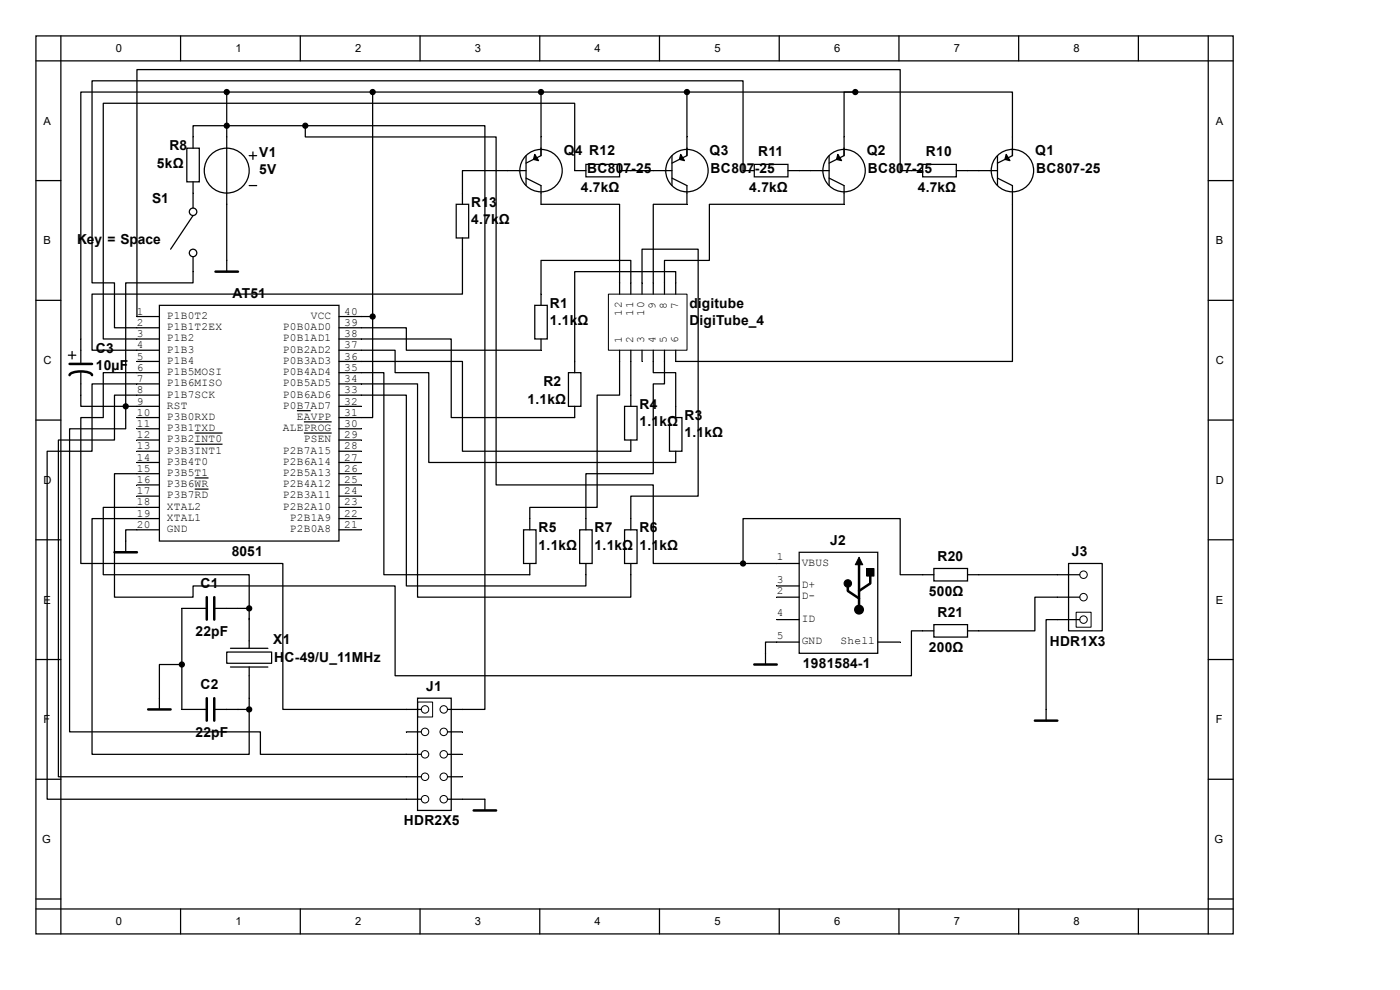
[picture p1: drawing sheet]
<svg xmlns="http://www.w3.org/2000/svg" width="297mm" height="210mm" viewBox="0 0 297 210" stroke-linecap="round" stroke-linejoin="round" font-family="sans-serif">
<g fill="none" stroke="#000" stroke-width=".26">
<path d="M7.6 7.6h254v190.5h-254zM7.6 12.9h254M12.9 7.6v190.5M38.3 7.6v5.3M48.1 19.5h-31v57.7M48.1 19.5v38.1M48.1 19.5h133.4M63.7 7.6v5.3M79.1 19.5v47.7M89.1 7.6v5.3M114.5 7.6v5.3M114.8 19.5v13.5"/>
<path d="M139.9 7.6v5.3M145.7 19.5v13.5M165.3 7.6v5.3M181.5 19.5h-2.4v13.5M181.5 19.5h33.3v13.5M190.7 7.6v5.3M216.1 7.6v5.3M241.5 7.6v5.3M256.3 7.6v190.5M7.6 38.3h5.3M39.6 31.4h2.7v7.2h-2.7zM41 38.6v5.5"/>
<path d="M52.9 33h1.6M52.9 39.4h1.6M53.7 32.2v1.6M64.8 26.7h-23.8v4.7M64.8 26.7h38.1v123.8h-8M64.8 26.7v2.4h40.5v73.8h33.3v16.6h19M111.6 36.2h-13.5v7.1M111.6 37.8l3.2 1.6v3.9h16.6v19.1M111.6 33v6.4M114.8 31.4v1.6l-3.2 1.6M124.3 34.9h7.1v2.6h-7.1zM124.3 36.2h-2.4v-14.3h-100v50h11.9"/>
<path d="M131.4 36.2h11.2M142.6 37.8l3.1 1.6v3.9h-7.1v19.1M142.6 33v6.4M145.7 31.4v1.6l-3.1 1.6M160 34.9h7.2v2.6h-7.2zM160 36.2h-2.4v-19.1h-138.1v42.9h4.8v9.5h9.5M167.2 36.2h8.7M175.9 37.8l3.2 1.6v3.9h-28.6v11.9h-9.5v7.2M175.9 33v6.4M179.1 31.4v1.6l-3.2 1.6M195.7 34.9h7.2v2.6h-7.2zM195.7 36.2h-4.7v-21.4h-161.9v52.4h4.7"/>
<path d="M202.9 36.2h8.7M211.6 37.8l3.2 1.6v37.3h-71.4v-2.4M211.6 33v6.4M214.8 31.4v1.6l-3.2 1.6M256.3 38.3h5.3M41 54.5v5.5h-14.3v26.2M41 45.7l-4.8 7.2M96.8 43.3h2.6v7.2h-2.6zM98.1 50.5v11.9h-78.6v11.9h14.3M7.6 63.7h5.3M14.5 75.4h1.6M15.3 74.6v1.5"/>
<path d="M17.1 78.8v7.4h9.6M29.1 76.7h4.7M33.8 64.8h38.1v50h-38.1zM33.8 79.1h-11.9v9.5h-4.8v30.9h42.9v31h29.4M71.9 69.5h14.3v4.8h28.6v-2.4M71.9 71.9h23.8v16.7h26.2v-2.4M71.9 74.3h11.9v4.8h7.2v19h52.4v-2.4M71.9 76.7h26.2v19h35.7v-2.4M71.9 79.1h9.5v42.8h31v-2.4M71.9 67.2h7.2M79.1 67.2v21.4h-7.2M113.5 64.8h2.6v7.1h-2.6z"/>
<path d="M120.6 79.1h2.6v7.1h-2.6zM131.4 74.3v9.5h-4.7v23.8h-14.3v4.8M133.8 62.4v-7.2h-19v9.6M133.8 74.3v11.9M136.2 62.4v-9.5h11.9v52.4h-14.3v7.1M136.2 74.3v2.4M138.6 74.3v4.8h4.8v9.5M141 74.3v7.1h-2.4v19.1h-14.3v11.9M143.4 62.4v-4.8h-21.5v21.5M256.3 63.7h5.3M7.6 89.1h5.3M26.7 86.2v4.8h-11.9v64.3h40.4v4.7h34.2"/>
<path d="M26.7 86.2h7.1M29.1 88.6h4.7M29.1 91h4.7M29.1 98.1h4.7M29.1 95.7h4.7M29.1 93.3h4.7M33.8 83.8h-9.5v9.5h-11.9v71.5h77M33.8 81.4h-14.3v14.3h-9.5v73.8h79.4M71.9 81.4h16.7v45.3h45.2v-7.2M71.9 83.8h14.3v40.5h38.1v-4.8M71.9 86.2h4.8M71.9 91h4.8"/>
<path d="M71.9 98.1h4.8M71.9 95.7h4.8M71.9 93.3h4.8M132.5 86.2h2.6v7.1h-2.6zM142 88.6h2.7v7.1h-2.7zM256.3 89.1h5.3M7.6 114.5h5.3M29.1 105.3h4.7M29.1 102.9h4.7M33.8 112.4h-7.1v4.8M33.8 107.6h-11.9v14.3h31v7.2M33.8 110h-14.3v50h33.4v-9.5"/>
<path d="M33.8 100.5h-9.5v26.2h16.7v-2.4h42.8v19.1h109.6v-9.6h4.7M71.9 100.5h4.8M71.9 107.6h4.8M71.9 110h4.8M71.9 112.4h4.8M71.9 105.3h4.8M71.9 102.9h4.8M111.1 112.4h2.6v7.1h-2.6zM123 112.4h2.6v7.1h-2.6zM132.5 112.4h2.6v7.1h-2.6zM157.6 119.5v-9.5h33.4v11.9h7.1M157.6 119.5h11.9"/>
<path d="M169.5 117.2h16.7v21.4h-16.7zM226.7 119.5h7.1v14.3h-7.1zM256.3 114.5h5.3M7.6 139.9h5.3M43.9 129.1h-5.3v21.4h5.3M45.5 129.1h7.4M48.1 138.3h9.5v2.4h-9.5zM48.9 137.5h7.9M52.9 129.1v8.4M164.8 124.3h4.7M164.8 126.7h4.7M164.8 131.4h4.7"/>
<path d="M169.5 136.2h-7.1v4.8M186.2 136.2h4.8M198.1 120.6h7.2v2.6h-7.2zM198.1 132.5h7.2v2.6h-7.2zM205.3 121.9h23.8M229.1 131.4h-7.2v21.5M229.1 126.7h-9.5v7.1h-14.3M256.3 139.9h5.3M38.6 141h-4.8v9.5M45.5 150.5h7.4M48.9 141.5h7.9M52.9 141.5v9"/>
<path d="M86.2 155.3h3.2M88.6 148.1h7.1v23.8h-7.1zM94.9 155.3h3.2M7.6 165.3h5.3M94.9 169.5h8v2.4M94.9 164.8h3.2M94.9 160h3.2M256.3 165.3h5.3M7.6 190.7h5.3M7.6 192.8h254M38.3 192.8v5.3M63.7 192.8v5.3"/>
<path d="M89.1 192.8v5.3M114.5 192.8v5.3M139.9 192.8v5.3M165.3 192.8v5.3M190.7 192.8v5.3M216.1 192.8v5.3M241.5 192.8v5.3M256.3 190.7h5.3"/>
<circle cx="48.1" cy="36.2" r="4.8"/>
<circle cx="114.8" cy="36.2" r="4.5"/>
<circle cx="145.7" cy="36.2" r="4.5"/>
<circle cx="179.1" cy="36.2" r="4.5"/>
<circle cx="214.8" cy="36.2" r="4.5"/>
<circle cx="41" cy="53.7" r=".79"/>
<circle cx="41" cy="44.9" r=".79"/>
</g>
<g fill="#000" stroke="#000" stroke-width=".26">
<path d="M113.5 32.8l.7 1.3-1-.3z" fill-rule="evenodd"/>
<path d="M144.4 32.8l.8 1.3-1.1-.3z" fill-rule="evenodd"/>
<path d="M177.7 32.8l.8 1.3-1-.3z" fill-rule="evenodd"/>
<path d="M213.5 32.8l.8 1.3-1.1-.3z" fill-rule="evenodd"/>
<circle cx="48.1" cy="19.5" r=".53"/>
<circle cx="79.1" cy="19.5" r=".53"/>
<circle cx="114.8" cy="19.5" r=".53"/>
<circle cx="145.7" cy="19.5" r=".53"/>
<circle cx="181.5" cy="19.5" r=".53"/>
<circle cx="48.1" cy="26.7" r=".53"/>
<circle cx="64.8" cy="26.7" r=".53"/>
<circle cx="79.1" cy="67.2" r=".53"/>
<circle cx="26.7" cy="86.2" r=".53"/>
<circle cx="157.6" cy="119.5" r=".53"/>
<circle cx="52.9" cy="129.1" r=".53"/>
<circle cx="38.6" cy="141" r=".53"/>
<circle cx="52.9" cy="150.5" r=".53"/>
</g>
<path d="M183.9 120.6h1.5v1.6h-1.5z" fill="#000"/>
<g fill="none" stroke="#000" stroke-width=".53">
<path d="M45.7 57.6h4.8M14.8 79.6a2.44 2.44 0 0 1 2.3-.8l1.2 .1a1.27 1.27 0 0 1 1.2 .7M14.8 77.2h4.7M24.3 117.2h4.8M182.2 119v10.3M43.9 126.7v4.7M45.5 126.7v4.7M179.9 124.6v.8l2.3 1.5M184.6 122.2v1.6l-2.4 1.6M31.4 150.5h4.8M43.9 148.1v4.8M45.5 148.1v4.8"/>
<path d="M160 141h4.8M219.6 152.9h4.7M100.5 171.9h4.8"/>
</g>
<path d="M41.3 91.9h5.9M41.3 94.2h5.9M63 87.1h2.9M64.5 91.9h5.9M64.5 89.5h5.9M41.3 101.4h2.9M41.3 103.8h2.9" fill="none" stroke="#000" stroke-width=".25"/>
<g fill="none" stroke="#000" stroke-width=".21">
<path d="M129.1 62.4h16.7v11.9h-16.7zM183.9 120.6h1.5v1.6h-1.5zM228.3 129.9h3.2v3.2h-3.2zM88.6 148.9h3.2v3.2h-3.2z"/>
<circle cx="229.9" cy="121.9" r=".79"/>
<circle cx="229.9" cy="131.4" r=".79"/>
<circle cx="229.9" cy="126.7" r=".79"/>
<circle cx="90.2" cy="155.3" r=".79"/>
<circle cx="90.2" cy="150.5" r=".79"/>
<circle cx="94.1" cy="155.3" r=".79"/>
<circle cx="94.1" cy="150.5" r=".79"/>
<circle cx="90.2" cy="160" r=".79"/>
<circle cx="90.2" cy="164.8" r=".79"/>
<circle cx="90.2" cy="169.5" r=".79"/>
<circle cx="94.1" cy="164.8" r=".79"/>
<circle cx="94.1" cy="169.5" r=".79"/>
<circle cx="94.1" cy="160" r=".79"/>
</g>
<g fill="#000" stroke="#000" stroke-width=".21">
<path d="M182.2 118.2l.8 1.6h-1.5z"/>
<circle cx="179.9" cy="123.8" r=".79"/>
</g>
<circle cx="182.2" cy="129.3" r=".79" fill="#000" stroke="#000" stroke-width=".53"/>
<g font-size="2.9">
<text x="33.3" y="35.6">5kΩ</text>
<text x="36" y="31.9">R8</text>
<text x="55" y="33.3">V1</text>
<text x="119.6" y="33">Q4 R12</text>
<text x="150.5" y="33">Q3</text>
<text x="160.8" y="33">R11</text>
<text x="183.9" y="33">Q2</text>
<text x="196.4" y="33">R10</text>
<text x="219.6" y="33">Q1</text>
<text x="55" y="37">5V</text>
<text x="123.2" y="40.7">4.7kΩ</text>
<text x="124.6" y="36.7">BC807-25</text>
<text x="150.7" y="36.7">BC807-25</text>
<text x="159" y="40.7">4.7kΩ</text>
<text x="184.1" y="36.7">BC807-25</text>
<text x="194.7" y="40.7">4.7kΩ</text>
<text x="219.8" y="36.7">BC807-25</text>
<text x="32.3" y="43.1">S1</text>
<text x="99.9" y="43.9">R13</text>
<text x="99.9" y="47.5">4.7kΩ</text>
<text x="16.3" y="51.7">Key = Space</text>
<text x="49.3" y="63.2">AT51</text>
<text x="116.6" y="65.3">R1</text>
<text x="146.3" y="65.3">digitube</text>
<text x="116.6" y="69">1.1kΩ</text>
<text x="146.3" y="69">DigiTube_4</text>
<text x="20.3" y="74.8">C3</text>
<text x="20.3" y="78.5">10µF</text>
<text x="115.3" y="82">R2</text>
<text x="111.9" y="85.6">1.1kΩ</text>
<text x="135.7" y="86.7">R4</text>
<text x="145.2" y="89.1">R3</text>
<text x="135.7" y="90.4">1.1kΩ</text>
<text x="145.2" y="92.8">1.1kΩ</text>
<text x="114.2" y="112.9">R5</text>
<text x="126.2" y="112.9">R7</text>
<text x="135.7" y="112.9">R6</text>
<text x="49.1" y="117.9">8051</text>
<text x="114.3" y="116.6">1.1kΩ</text>
<text x="126.2" y="116.6">1.1kΩ</text>
<text x="135.7" y="116.6">1.1kΩ</text>
<text x="176.1" y="115.5">J2</text>
<text x="198.9" y="119">R20</text>
<text x="227.4" y="117.9">J3</text>
<text x="42.5" y="124.8">C1</text>
<text x="197.1" y="126.4">500Ω</text>
<text x="198.9" y="130.9">R21</text>
<text x="41.5" y="134.9">22pF</text>
<text x="58" y="136.7">X1</text>
<text x="222.7" y="137">HDR1X3</text>
<text x="58.2" y="140.4">HC-49/U_11MHz</text>
<text x="170.3" y="141.7">1981584-1</text>
<text x="197.1" y="138.3">200Ω</text>
<text x="42.5" y="146.2">C2</text>
<text x="90.4" y="146.5">J1</text>
<text x="41.5" y="156.3">22pF</text>
<text x="85.7" y="175.1">HDR2X5</text>
</g>
<g font-size="2.4">
<text x="24.6" y="11.1">0</text>
<text x="50" y="11.1">1</text>
<text x="75.4" y="11.1">2</text>
<text x="100.8" y="11.1">3</text>
<text x="126.2" y="11.1">4</text>
<text x="151.6" y="11.1">5</text>
<text x="177" y="11.1">6</text>
<text x="202.4" y="11.1">7</text>
<text x="227.8" y="11.1">8</text>
<text x="9.2" y="26.5">A</text>
<text x="257.9" y="26.5">A</text>
<text x="9.2" y="51.9">B</text>
<text x="257.9" y="51.9">B</text>
<text x="139.1" y="65.4" transform="rotate(-90 139.1 65.4)">9</text>
<text x="141.4" y="65.4" transform="rotate(-90 141.4 65.4)">8</text>
<text x="143.9" y="65.4" transform="rotate(-90 143.9 65.4)">7</text>
<text x="29" y="66.8">1</text>
<text x="29" y="69.1">2</text>
<text x="29" y="71.5">3</text>
<text x="35.4" y="67.6">P1B0T2</text>
<text x="35.4" y="70">P1B1T2EX</text>
<text x="60" y="70">P0B0AD0</text>
<text x="65.9" y="67.6">VCC</text>
<text x="73" y="71.5">38</text>
<text x="73" y="69.1">39</text>
<text x="73" y="66.8">40</text>
<text x="131.9" y="66.9" transform="rotate(-90 131.9 66.9)">12</text>
<text x="134.3" y="66.9" transform="rotate(-90 134.3 66.9)">11</text>
<text x="136.7" y="66.9" transform="rotate(-90 136.7 66.9)">10</text>
<text x="9.2" y="77.3">C</text>
<text x="29" y="73.9">4</text>
<text x="29" y="76.3">5</text>
<text x="35.4" y="72.4">P1B2</text>
<text x="35.4" y="74.8">P1B3</text>
<text x="35.4" y="77.2">P1B4</text>
<text x="60" y="77.2">P0B3AD3</text>
<text x="60" y="74.8">P0B2AD2</text>
<text x="60" y="72.4">P0B1AD1</text>
<text x="73" y="76.3">36</text>
<text x="73" y="73.9">37</text>
<text x="131.9" y="72.7" transform="rotate(-90 131.9 72.7)">1</text>
<text x="134.3" y="72.7" transform="rotate(-90 134.3 72.7)">2</text>
<text x="136.7" y="72.7" transform="rotate(-90 136.7 72.7)">3</text>
<text x="139.1" y="72.7" transform="rotate(-90 139.1 72.7)">4</text>
<text x="141.4" y="72.7" transform="rotate(-90 141.4 72.7)">5</text>
<text x="143.9" y="72.7" transform="rotate(-90 143.9 72.7)">6</text>
<text x="257.9" y="77.3">C</text>
<text x="29" y="78.7">6</text>
<text x="29" y="81">7</text>
<text x="29" y="83.4">8</text>
<text x="35.4" y="79.5">P1B5MOSI</text>
<text x="35.4" y="81.9">P1B6MISO</text>
<text x="60" y="81.9">P0B5AD5</text>
<text x="60" y="79.5">P0B4AD4</text>
<text x="73" y="83.4">33</text>
<text x="73" y="81">34</text>
<text x="73" y="78.7">35</text>
<text x="29" y="85.8">9</text>
<text x="29" y="88.2">10</text>
<text x="35.4" y="84.3">P1B7SCK</text>
<text x="35.4" y="86.7">RST</text>
<text x="35.4" y="89.1">P3B0RXD</text>
<text x="60" y="86.7">P0B7AD7</text>
<text x="60" y="84.3">P0B6AD6</text>
<text x="62.9" y="89.1">EAVPP</text>
<text x="73" y="85.8">32</text>
<text x="73" y="88.2">31</text>
<text x="29" y="90.6">11</text>
<text x="29" y="93">12</text>
<text x="29" y="95.3">13</text>
<text x="35.4" y="91.4">P3B1TXD</text>
<text x="35.4" y="93.9">P3B2INT0</text>
<text x="60" y="91.4">ALEPROG</text>
<text x="64.4" y="93.9">PSEN</text>
<text x="73" y="95.3">28</text>
<text x="73" y="93">29</text>
<text x="73" y="90.6">30</text>
<text x="29" y="97.7">14</text>
<text x="29" y="100.1">15</text>
<text x="35.4" y="98.6">P3B4T0</text>
<text x="35.4" y="101">P3B5T1</text>
<text x="35.4" y="96.2">P3B3INT1</text>
<text x="60" y="101">P2B5A13</text>
<text x="60" y="98.6">P2B6A14</text>
<text x="60" y="96.2">P2B7A15</text>
<text x="73" y="100.1">26</text>
<text x="73" y="97.7">27</text>
<text x="9.2" y="102.7">D</text>
<text x="29" y="107.2">18</text>
<text x="29" y="102.5">16</text>
<text x="29" y="104.9">17</text>
<text x="35.4" y="103.4">P3B6WR</text>
<text x="35.4" y="105.7">P3B7RD</text>
<text x="60" y="105.7">P2B3A11</text>
<text x="60" y="103.4">P2B4A12</text>
<text x="73" y="107.2">23</text>
<text x="73" y="104.9">24</text>
<text x="73" y="102.5">25</text>
<text x="257.9" y="102.7">D</text>
<text x="29" y="109.6">19</text>
<text x="29" y="112">20</text>
<text x="35.4" y="108.1">XTAL2</text>
<text x="35.4" y="110.5">XTAL1</text>
<text x="35.4" y="112.9">GND</text>
<text x="60" y="108.1">P2B2A10</text>
<text x="61.5" y="112.9">P2B0A8</text>
<text x="61.5" y="110.5">P2B1A9</text>
<text x="73" y="112">21</text>
<text x="73" y="109.6">22</text>
<text x="164.8" y="118.9">1</text>
<text x="164.8" y="123.7">3</text>
<text x="170.1" y="120">VBUS</text>
<text x="170.1" y="124.8">D+</text>
<text x="9.2" y="128.1">E</text>
<text x="164.8" y="126">2</text>
<text x="164.8" y="130.8">4</text>
<text x="170.1" y="127.2">D-</text>
<text x="170.1" y="132">ID</text>
<text x="257.9" y="128.1">E</text>
<text x="164.8" y="135.6">5</text>
<text x="170.1" y="136.7">GND</text>
<text x="178.3" y="136.7">Shell</text>
<text x="9.2" y="153.5">F</text>
<text x="257.9" y="153.5">F</text>
<text x="8.9" y="178.9">G</text>
<text x="257.6" y="178.9">G</text>
<text x="24.6" y="196.3">0</text>
<text x="50" y="196.3">1</text>
<text x="75.4" y="196.3">2</text>
<text x="100.8" y="196.3">3</text>
<text x="126.2" y="196.3">4</text>
<text x="151.6" y="196.3">5</text>
<text x="177" y="196.3">6</text>
<text x="202.4" y="196.3">7</text>
<text x="227.8" y="196.3">8</text>
</g>
</svg>
